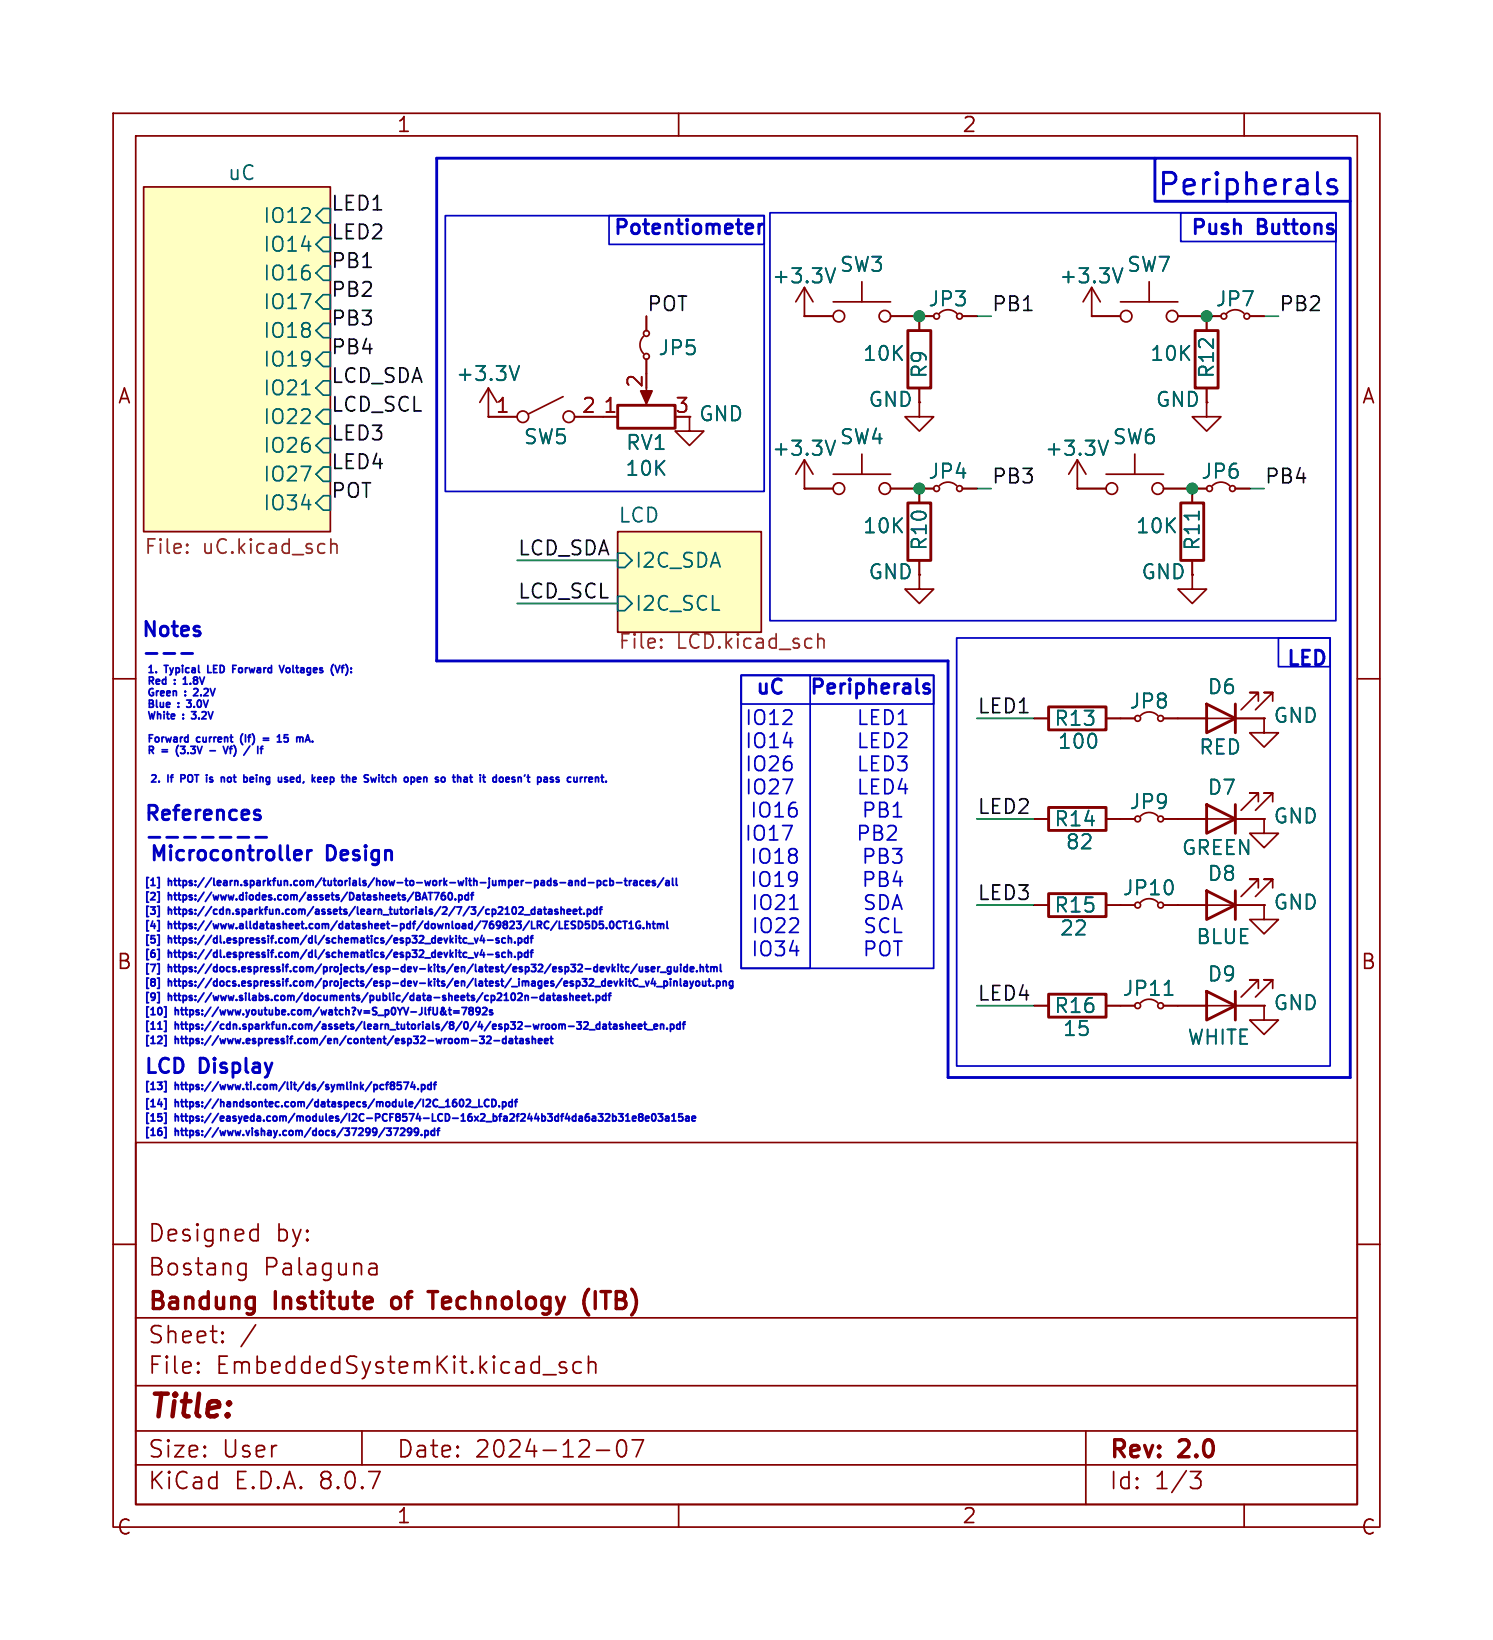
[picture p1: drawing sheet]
<svg xmlns="http://www.w3.org/2000/svg" width="132mm" height="145mm" viewBox="0 0 132 145" stroke-linecap="round" stroke-linejoin="round" font-family="sans-serif">
<g fill="none" stroke="#840000" stroke-width=".15">
<path d="M10 10h112v125h-112zM12 12h108v121h-108zM12.7 16.5h16.5v30.5h-16.5zM60 10v2M110 10v2M43.2 36.8h.1M43.2 36.8h2.5M43.2 34.3l-.8 1.3M43.2 34.3v2.5M43.2 34.3l.7 1.3M49.8 35.1l-3.1 1.5M50.8 36.8h3.8"/>
<path d="M56.9 29.7a1.08 1.08 0 0 0 0 1.6M57.1 28v1.2M57.1 31.8v1.2M57.1 34.3v1M61 36.8v1.3h1.2l-1.2 1.3-1.3-1.3h1.3M71.1 28h.1M71.1 28h2.6M71.1 25.4v2.6M71.1 25.4l-.7 1.3M71.1 25.4l.8 1.3M73.7 26.7h5M76.2 24.9v1.8"/>
<path d="M78.7 28h3.8M81.3 35.6v1.2h1.2l-1.2 1.3-1.3-1.3h1.3M81.3 35.6h.1M81.3 28v1.2M81.3 34.3v1.3M85.1 28h1.3M96.5 28h.1M96.5 28h2.6M96.5 25.4l-.7 1.3M96.5 25.4v2.6M96.5 25.4l.8 1.3M99.1 26.7h5"/>
<path d="M101.6 24.9v1.8M104.1 28h3.8M106.7 35.6v1.2h1.2l-1.2 1.3-1.3-1.3h1.3M106.7 35.6h.1M106.7 28v1.2M106.7 34.3v1.3M110.5 28h1.3M54.6 47h12.7v8.9h-12.7zM71.1 43.2h.1M71.1 43.2h2.6M71.1 40.7l-.7 1.2M71.1 40.7v2.5"/>
<path d="M71.1 40.7l.8 1.2M73.7 41.9h5M76.2 40.1v1.8M78.7 43.2h3.8M81.3 50.8v1.3h1.2l-1.2 1.3-1.3-1.3h1.3M81.3 50.8h.1M81.3 43.2v1.3M81.3 49.5v1.3M85.1 43.2h1.3M95.2 43.2h.1M95.2 43.2h2.6M95.2 40.7l-.7 1.2"/>
<path d="M95.2 40.7v2.5M95.2 40.7l.8 1.2M97.8 41.9h5.1M100.3 40.1v1.8M102.9 43.2h3.8M105.4 50.8v1.3h1.3l-1.3 1.3-1.3-1.3h1.3M105.4 50.8h.1M105.4 43.2v1.3M105.4 49.5v1.3M109.2 43.2h1.3M10 60h2M91.4 72.4h1.3"/>
<path d="M91.4 63.5h1.3M97.8 72.4h2.5M97.8 63.5h2.5M102.9 72.4h8.9M102.9 63.5h8.9M111.3 70.9v-.8h-.8h.8l-1.6 1.5M111.3 62v-.8h-.8h.8l-1.6 1.6M111.3 78.5v-.8h-.8h.8l-1.6 1.6M111.8 72.4v1.3h1.2l-1.2 1.2-1.3-1.2h1.3M111.8 72.4h.1M111.8 63.5v1.3h1.2l-1.2 1.3-1.3-1.3h1.3M111.8 63.5h.1"/>
<path d="M112.5 70.9v-.8h-.7h.7l-1.5 1.5M112.5 62v-.8h-.7h.7l-1.5 1.6M112.5 78.5v-.8h-.7h.7l-1.5 1.6M120 60h2M91.4 80h1.3M91.4 88.9h1.3M97.8 80h2.5M97.8 88.9h2.5M102.9 80h8.9M102.9 88.9h8.9M111.3 87.4v-.8h-.8h.8l-1.6 1.6M111.8 80v1.3h1.2l-1.2 1.3-1.3-1.3h1.3"/>
<path d="M111.8 80h.1M111.8 88.9v1.3h1.2l-1.2 1.3-1.3-1.3h1.3M111.8 88.9h.1M112.5 87.4v-.8h-.7h.7l-1.5 1.6M10 110h2M12 101h108v32h-108zM12 116.5h108M19.7 118.6v.1M19.7 118.6h-.1l.1 .1M19.7 117.8v.1M19.7 117.8h-.1l.1 .1M21.2 112.6l.1 .1 .4-.1"/>
<path d="M21.2 111.8l.1-.1 .4 .1M21.7 111.7v1.2a.41 .41 0 0 1-.5 .3M22.4 108.7l.4 .1M22.6 117.1l-1.3 2M22.8 108.2v1.5M22.8 109.6l-.4 .1M32.7 112.6l.1 .1 .5-.1M32.7 111.8l.1-.1 .4 .1 .1 .1v.8M33.3 112.1l-.6 .1M52 119.9v1.5M120 110h2M12 129.5h108"/>
<path d="M12 126.5h108M12 122.5h108M17.5 121.3h.1l-.1 .1M17.5 121.3v.1M17.5 120.5v.1M17.5 120.5h.1l-.1 .1M32 126.5v3M48 121.5h1.2M50 120.5l-.3-.1-.2 .2v.2l.5 .2 .1 .1-.1 .2-.1 .1-.4-.1M51.4 120.5l-.4-.1-.3 .3v.4l.1 .2 .2 .1 .4-.1M52 120.5a.37 .37 0 0 1 .7 .1v.8M52.7 128.2h1.2"/>
<path d="M54.7 127.4a.36 .36 0 0 1 .3-.1 .36 .36 0 0 1 .3 .3 .88 .88 0 0 1-.3 1.2 .38 .38 0 0 1-.4-.3 1.28 1.28 0 0 1 .1-1.1zM55.9 127.3h1l-.7 1.5M60 133v2M96 126.5v6.5M105.2 130.1h1l-.5 .6a.41 .41 0 0 1 .5 .3v.3l-.2 .2-.5 .1M110 133v2"/>
<circle cx="46.2" cy="36.8" r=".51"/>
<circle cx="50.3" cy="36.8" r=".51"/>
<circle cx="57.1" cy="29.5" r=".25"/>
<circle cx="57.1" cy="31.5" r=".25"/>
<circle cx="74.2" cy="28" r=".51"/>
<circle cx="78.2" cy="28" r=".51"/>
<circle cx="82.8" cy="28" r=".25"/>
<circle cx="84.8" cy="28" r=".25"/>
<circle cx="99.6" cy="28" r=".51"/>
<circle cx="103.6" cy="28" r=".51"/>
<circle cx="108.2" cy="28" r=".25"/>
<circle cx="110.2" cy="28" r=".25"/>
<circle cx="74.2" cy="43.2" r=".51"/>
<circle cx="78.2" cy="43.2" r=".51"/>
<circle cx="82.8" cy="43.2" r=".25"/>
<circle cx="84.8" cy="43.2" r=".25"/>
<circle cx="98.3" cy="43.2" r=".51"/>
<circle cx="102.4" cy="43.2" r=".51"/>
<circle cx="106.9" cy="43.2" r=".25"/>
<circle cx="109" cy="43.2" r=".25"/>
<circle cx="100.6" cy="72.4" r=".25"/>
<circle cx="100.6" cy="63.5" r=".25"/>
<circle cx="102.6" cy="72.4" r=".25"/>
<circle cx="102.6" cy="63.5" r=".25"/>
<circle cx="100.6" cy="88.9" r=".25"/>
<circle cx="100.6" cy="80" r=".25"/>
<circle cx="102.6" cy="80" r=".25"/>
<circle cx="102.6" cy="88.9" r=".25"/>
</g>
<path d="M34.7 114.8l-.1 .2 .1 .6M37.8 114.2h.9M38.3 114.2v1.5M51.7 115.6l.4 .7M52.1 114l-.4 .6M52.6 114.2v1.5" fill="none" stroke="#840000" stroke-width=".3"/>
<g fill="#ffffc2" stroke="#ffffc2" stroke-width=".09">
<path d="M12.7 16.5h16.5v30.5h-16.5z"/>
<path d="M54.6 47h12.7v8.9h-12.7z"/>
</g>
<g fill="none" stroke="#006464" stroke-width=".15">
<path d="M27.9 19.1l.7-.7h.6v1.3h-.6zM26.7 34.9h.7M27.9 36.8l.7-.6h.6v1.3h-.6zM27.9 39.4l.7-.6h.6v1.2h-.6zM27.9 26.7l.7-.6h.6v1.2h-.6zM27.9 29.2l.7-.6h.6v1.3h-.6zM28.6 23.5h.6v1.3h-.6l-.7-.7zM28.6 31.1h.6v1.3h-.6l-.7-.6zM28.6 33.7h.6v1.2h-.6l-.7-.6zM28.6 21h.6v1.2h-.6l-.7-.6zM45.9 32.3l-.4 1.3M73.8 39l-.4 1.2"/>
<path d="M73.8 23.7l-.4 1.3M98 39l-.5 1.2M99.2 23.7l-.4 1.3M28.6 41.3h.6v1.3h-.6l-.7-.7zM28.6 43.8h.6v1.3h-.6l-.7-.6zM54.6 48.9h.6l.7 .6-.7 .7h-.6zM54.6 52.7h.6l.7 .7-.7 .6h-.6zM106 45.2v.8M103 88h.7"/>
</g>
<path d="M16.5 48.8l.1 .1h-.1M16.5 48.8v.1M16.5 48.1v.1M16.5 48.1l.1 .1h-.1M29.2 47.6v1.3M29.2 48.2a.32 .32 0 0 1 .6 0v.7M58.5 57.2v.1M58.5 57.2h-.1l.1 .1M58.5 56.5v.1M58.5 56.5l-.1 .1h.1M72.3 56v1.3M72.3 56.6a.32 .32 0 0 1 .6 0v.7" fill="none" stroke="#725600" stroke-width=".15"/>
<g fill="none" stroke="#840000" stroke-width=".25">
<path d="M54.6 35.8h5.1v2.1h-5.1zM80.3 29.2h2v5.1h-2zM105.7 29.2h2v5.1h-2zM80.3 44.5h2v5h-2zM104.4 44.5h2v5h-2zM92.7 62.5h5.1v2h-5.1zM92.7 71.4h5.1v2h-5.1zM92.7 79h5.1v2h-5.1zM106.7 71.1l2.5 1.3-2.5 1.3zM106.7 62.2l2.5 1.3-2.5 1.3zM106.7 78.8l2.5 1.2-2.5 1.3zM109.2 62.2v2.6"/>
<path d="M109.2 71.1v2.6M109.2 78.8v2.5M92.7 87.9h5.1v2h-5.1zM106.7 87.6l2.5 1.3-2.5 1.3zM109.2 87.6v2.6"/>
</g>
<path d="M56.6 34.6h1.1l-.6 1.1z" fill="#840000" stroke="#840000" stroke-width=".15"/>
<g fill="none" stroke="#0000c2" stroke-width=".16">
<path d="M13 78.9v.9M13.1 77.6h-.1v.9M13.9 77.6h.2v.9h-.2M13.9 78.9h.2v.9h-.2M38.8 78.9l-.3 .7M39.1 79l-.1 .4 .1 .2 .3-.1-.1-.3h-.2l-.1 .1M39.7 79l-.1 .3 .2 .3 .2-.2v-.4M40.3 79.5v.1M40.6 79.2l.1-.1 .2 .2-.1 .2h-.2M40.6 79.1v.7M41.4 79.2l-.2-.1-.1 .2 .1 .2h.2M41.4 78.9v.7"/>
<path d="M41.6 79.1h.3M41.7 79v.6M51.1 77.9v.1v.3M51.7 77.6v.7M51.7 77.9h-.2l-.1 .1 .1 .3h.2M52 78h.5M52.8 77.9h.2l.1 .1v.3h-.3M52.8 77.9v.6M53.7 77.9h-.2l-.1 .1v.3h.3M53.9 77.9h.2l.1 .1v.3h-.3M53.9 77.6v.7M54.5 78h.5"/>
<path d="M55.2 77.9h.2M55.3 77.6v.6l.1 .1M55.7 77.9v.4M55.8 77.9l-.1 .1M56 77.9h.3v.4M56.3 78l-.3 .1 .1 .2h.2M56.9 77.9h-.2l-.1 .1v.3h.3M57.1 78.1l.3-.1v-.1h-.2l-.1 .1 .1 .3h.2M57.9 77.9h-.1l-.1 .1 .2 .1v.2h-.2M58.7 77.6l-.6 .8M58.9 77.9h.2l.1 .4M59.2 78l-.3 .1v.2h.3"/>
<path d="M59.5 77.6v.6l.1 .1M59.8 77.6v.6l.1 .1M13 80.1v.9M13 81.4v.9M13 82.7v.9M13 83.9v.9M13 85.2v.9M13 86.5v.9M13 87.7v1M13 89v.9M13 90.3v.9M13 91.6v.9"/>
<path d="M13 95.6v.9M13 98.4v.9M13 99.7v.9M13.1 97.1h-.1v1M13.9 80.1h.2v.9h-.2M13.9 81.4h.2v.9h-.2M13.9 82.7h.2v.9h-.2M13.9 83.9h.2v.9h-.2M13.9 85.2h.2v.9h-.2M13.9 86.5h.2v.9h-.2M13.9 87.7h.2v1h-.2M14.5 99.7h.2v.9h-.2"/>
<path d="M14.5 89h.2v.9h-.2M14.5 90.3h.2v.9h-.2M14.5 91.6h.2v.9h-.2M14.5 97.1h.2v1h-.2M14.5 98.4h.2v.9h-.2M14.7 95.6v.9h-.2M34.8 95.7l.1 .1-.1 .2 .1 .2-.1 .1M35.5 95.7h-.3l-.1 .3h.3l.1 .3h-.1h-.3M35.7 95.7h.4l-.3 .6M35.8 99.9v.1l-.4 .4h.4M36 99.9v.1l.1 .1 .3-.1M36.4 99.9v.3l-.1 .2h-.2"/>
<path d="M36.5 95.7l-.2 .4h.4M36.6 95.9v.4M36.6 99.9v.1l.2 .1 .2-.1M37 96.3h.1M37 99.9v.3l-.1 .2h-.2M37.3 95.9v.6M37.3 95.9h.1l.2 .1-.1 .3h-.2M37.6 100h.2l.1 .1-.1 .3h-.2M37.6 100v.6M38.1 95.7v.6M38.1 95.9h-.2l-.1 .1 .1 .3h.2M38.3 95.9h.3"/>
<path d="M38.4 100h-.2l-.1 .1 .1 .3h.2M38.4 99.7v.7M38.6 95.7l-.2 .1v.5M38.6 100h.3M38.7 99.8v.6M40.1 89.4h.5M40.1 89.6h.5M41.3 89.1l-.3 .6M41.5 89.2l.1 .2M41.6 89.4l-.1 .1 .1 .2 .2-.1-.1-.2M41.6 89.4h.1M41.7 97.9h.5"/>
<path d="M41.8 89.2l-.1 .2M42.1 89.2v.2l.1 .1 .2-.1M42.3 97.2v.6h.3M42.4 89.2v.4l-.1 .1h-.2M42.6 82.7l-.1 .5h.4M42.6 84l-.1 .4h.4M42.8 82.9v.5M42.8 84.2v.4M43 89.2v.2l-.4 .3h.4M43.1 83.1h.5M43.1 84.4h.5M43.2 97.3a.28 .28 0 0 0-.4 .2 .28 .28 0 0 0 .4 .3"/>
<path d="M43.5 97.2a.32 .32 0 0 1 .4 .3 .32 .32 0 0 1-.4 .3zM43.5 89.3h-.1l-.1 .1v.1h.2v.2h-.2M43.7 92h.5M44.1 83l-.2-.1v.1v.1l.2 .1v.1h-.2M44.1 84.2h-.2v.1v.1l.2 .1v.1h-.2M44.1 97.8h.1M44.4 97.4h.2l.1 .1v.3h-.3M44.4 97.4v.7M44.7 84.2h-.2l-.1 .1v.3h.3M44.7 83l-.2-.1-.1 .2v.2h.3M44.7 91.9l-.1-.1-.2 .2 .1 .2h.2M44.7 91.6v.7"/>
<path d="M44.9 83h.3v.4M44.9 82.7v.7M44.9 84v.6M44.9 84.3l.3-.1v.4M45 91.9h.3v.4M45.3 97.4h-.2l-.1 .1v.3h.3M45.3 97.2v.6M45.3 92l-.3 .1 .1 .2 .2-.1M45.5 97.4h.2M45.5 83.3v.1M45.5 84.6h.1M45.5 91.8h.3"/>
<path d="M45.6 91.6v.6l.2 .1M45.7 97.2l-.1 .1v.5M45.8 83l.2-.1 .1 .2v.2h-.3M45.8 84.2h.2l.1 .1v.3h-.3M45.8 82.9v.7M45.8 84.2v.6M46 91.9h.2v.4M46.2 92l-.3 .1 .1 .2 .2-.1M46.7 83l-.2-.1-.1 .2v.2h.3M46.7 84.2h-.2l-.1 .1v.3h.3M46.7 82.7v.7M46.7 84v.6"/>
<path d="M46.8 91.9l-.2-.1-.1 .1v.1l.3 .1v.1h-.3M46.9 82.9h.2M46.9 84.2h.2M47 82.8v.6M47.1 91.9h.2v.4M47.1 91.6v.7M47.1 84l-.1 .1v.5M47.3 80.4h-.2l-.1 .1v.3h.3M47.3 80.2v.6M47.6 80.4h.2v.4M47.6 92h.3v-.1l-.2-.1-.1 .1v.3h.3M47.8 80.6l-.3 .1 .1 .1h.2"/>
<path d="M47.9 88l.2 .1M48.1 87.8v.6M48.1 88.4h-.2M48.1 80.4h.2M48.2 80.2v.5l.1 .1M48.2 92h.3l-.1-.1-.2-.1v.1v.3h.2M48.4 88.1h.2v.3M48.5 80.4h.3v.4M48.6 88.2l-.3 .1 .1 .1h.2M48.6 91.8h.3M48.7 91.6v.6l.2 .1M48.8 80.6l-.3 .1 .1 .1h.2"/>
<path d="M48.8 88h.3M48.9 87.8v.6h.2M49.3 88.1h.2l.1 .3M49.3 80.4h-.1l-.1 .1v.1h.2v.2h-.2M49.6 88.2l-.3 .1 .1 .1h.2M49.6 80.5l.2-.1 .1 .4M49.6 80.2v.6M50.1 88.1l-.2-.1-.1 .1 .1 .1 .2 .1v.1h-.3M50.1 80.6h.4l-.1-.2h-.2l-.1 .1 .1 .3h.2M50.4 88.1h.2l.1 .3M50.4 87.8v.6M50.7 80.6h.3v-.2h-.2l-.1 .1v.3h.3"/>
<path d="M50.9 88.2h.3v-.1l-.2-.1-.1 .1 .1 .3h.2M51.2 80.4h.2M51.3 80.2v.5l.1 .1M51.5 88.2h.3v-.1l-.2-.1-.1 .1v.3h.3M51.6 80.8h.1M51.9 80.4h.2l.1 .1v.3h-.3M51.9 80.4v.6M52 88h.2M52.1 87.8v.6h.1M52.4 88.4h.1M52.7 88.1l.2-.1 .1 .1v.3h-.3M52.7 88v.7"/>
<path d="M52.8 80.4h-.2l-.1 .1v.3h.3M52.8 80.2v.6M53 90.6h.1M53 80.4h.2M53 90.3v.7M53 91h.1M53.2 80.2l-.1 .1v.5M53.3 81.5h-.3v.3l.3-.1v.3l-.1 .1-.2-.1M53.3 90.6h.3v.4M53.6 88.1l-.2-.1-.1 .1v.3h.3M53.6 87.8v.6M53.6 90.7l-.3 .1 .1 .2h.2"/>
<path d="M53.6 82v.1M53.8 88h.2M53.8 90.6h.2M53.9 87.9v.5M53.9 90.3v.6l.1 .1M54 81.5a.31 .31 0 0 1 .3 .3 .31 .31 0 0 1-.3 .3l-.1-.2zM54.2 98.5v.6M54.2 98.7h.2l.1 .1-.1 .3h-.2M54.3 90.6h.2v.4M54.5 90.7l-.3 .1 .1 .2h.2M54.7 98.5h.4l-.2 .2 .1 .1v.3h-.3M54.9 81.5a.28 .28 0 0 0-.4 .3 .28 .28 0 0 0 .4 .2"/>
<path d="M55 90.6h-.1l-.1 .1 .2 .1v.2h-.2M55.1 81.5h.3M55.3 81.5v.6M55.3 85.8l.1 .1h.2M55.3 99.1h.4M55.3 98.7l.2-.2v.6M55.3 90.6h.3v.4M55.3 90.3v.7M55.6 85.5h-.2l-.1 .1M55.6 82.1h.4M55.6 81.6l.2-.1v.6M55.9 90.8l.3-.1v-.1h-.2l-.1 .1v.3h.3"/>
<path d="M55.9 98.9l.3-.1v-.1h-.2l-.1 .1 .1 .3h.2M56.3 85.2l-.5 .9M56.4 90.8l.3-.1v-.1h-.2l-.1 .1 .1 .3h.2M56.5 85.5l.1 .4 .2-.1M56.6 81.5a.29 .29 0 0 0-.4 .3 .29 .29 0 0 0 .4 .2v-.2h-.1M56.6 98.7l-.1-.1 .1-.1 .2 .1-.1 .1M56.6 98.7l-.1 .2 .1 .2 .2-.1-.1-.3M56.6 98.7h.1M56.8 85.5v.4M56.9 82v.1M56.9 90.6h.3M57 90.3v.6l.2 .1"/>
<path d="M57.1 98.9l.3-.1-.1-.1h-.1l-.1 .1v.3h.2M57.2 81.7h.2l.1 .4M57.2 81.5v.6M57.2 91h.5M57.3 85.5h-.1l-.1 .1v.1h.2v.2h-.2M57.4 86.8l-.2 .4M57.6 85.7l.3-.1v-.1h-.2l-.1 .1v.3h.3M57.7 81.7h.2M57.7 98.5h.1a.31 .31 0 0 1 .2 .3 .31 .31 0 0 1-.3 .3l-.1-.2zM57.7 86.5l-.1 .5h.4M57.8 81.5v.5l.1 .1M57.8 90.8l.3-.1v-.1h-.2l-.1 .1 .1 .3h.2"/>
<path d="M57.9 86.8v.4M58.1 87.2h.5M58.1 81.7h.2l.1 .1M58.1 81.7v.4M58.2 85.5v.4M58.2 98.5h.4l-.2 .2 .2 .1v.3h-.1h-.3M58.3 85.5l-.1 .1M58.4 90.6v.4M58.4 90.6h.2l.1 .4M58.4 86h.5M58.4 81.8l.1-.1h.1l.1 .4M58.4 81.8v.3"/>
<path d="M58.7 86.8h.2l.1 .1-.1 .2h-.2M58.7 86.8v.6M58.9 98.7h.2v.4M59 90.9v.1M59 81.5v.5l.1 .1M59.1 98.8l-.3 .2 .1 .1h.2M59.3 86.5v.1M59.3 86.8v.4M59.3 90.6h.2l.1 .1-.1 .3h-.2M59.3 90.6v.6M59.3 85.5v.5l-.1 .1h-.2M59.3 85.5h-.2l-.1 .1 .1 .3h.2"/>
<path d="M59.4 98.7l.2-.2v.6M59.4 99.1h.4M59.6 86.8h.2l.1 .4M59.6 86.8v.4M59.6 85.5v.4l.3-.1M59.9 85.5v.4M60.1 90.6h-.2l-.1 .1 .1 .3h.2M60.1 90.3v.7M60.2 86.5v.6v.1M60.2 85.3h.1M60.2 85.5v.4M60.3 90.6h.3"/>
<path d="M60.3 98.5h-.3v.3l.3-.1v.4h-.1h-.2M60.5 86.8h.2l.1 .4M60.6 90.3l-.2 .1v.6M60.6 98.7h.3v.4M60.8 86.9l-.3 .1v.2l.3-.1M60.8 85.5h-.2l-.1 .1v.3h.3M60.8 85.3v.6M60.9 98.8l-.3 .2 .1 .1h.2M61 86.8l.2 .4M61 85.7l.3-.1v-.1h-.2l-.1 .1 .1 .3h.2M61.2 87.2l-.2 .2M61.2 98.9l.3-.1v-.1h-.2l-.1 .1v.3h.3"/>
<path d="M61.3 86.8l-.1 .4M61.5 86.8h.1h.2v.3h-.3zM61.6 85.8v.1M61.9 85.5h.3v.4M61.9 85.3v.6M62.1 86.8l.1 .3h.2M62.4 85.5h.2M62.4 86.8v.4M62.5 85.3v.5l.1 .1M62.6 86.8h.2M62.7 86.5v.6l.1 .1M62.8 85.5h.2l.1 .1"/>
<path d="M62.8 85.5v.4M63.1 87.1v.1M63.1 85.6l.1-.1h.2v.4M63.1 85.6v.3M63.4 86.8h.1l.2 .1-.1 .2h-.2M63.4 86.8v.6M63.7 85.3v.5l.1 .1M63.9 86.8h.3v.4M63.9 86.8v.4M64.8 86.8v.5l-.1 .1h-.2M64.8 86.8h-.2l-.1 .1v.2h.3M37.3 100.3v.1"/>
</g>
<g fill="none" stroke="#0000c2" stroke-width=".25">
<path d="M67.1 19.8v.9M67.5 19.8l-.3 .1-.1 .2M102.1 14h17.3v3.8h-17.3zM102.1 14h-63.5v44.4h45.2v36.9h35.6v-77.5M117.5 16.4l.6 .2 .1 .3-.1 .2h-.2h-.5M117.5 16l.2-.1 .4 .1M12.9 57.8h1M14.5 57.8h1M16.1 57.8h.9M17.9 74h1M19.5 74h.9M21 74h1"/>
<path d="M22.6 74h1M22.7 72l.3 .1v.2l-.2 .2h-.2M22.7 71.6l.3 .1M26.5 75.2h.1v.3l-.6 .1M26.6 76h-.1M27.2 75.2v.8M27.5 75.2h-.2l-.1 .2M79.9 60.5h.1h.4l.1 .8M80.5 60.8h-.5a.25 .25 0 0 0-.2 .3 .25 .25 0 0 0 .2 .2l.5-.1M81.1 60v1.1l.1 .2M82.1 60.5h-.3l-.1 .1v.2l.4 .1 .1 .2-.1 .1-.1 .1-.3-.1"/>
</g>
<g fill="none" stroke="#0000c2" stroke-width=".15">
<path d="M39.4 19.1h28.2v24.4h-28.2zM53.8 19.1h13.8v2.5h-13.8zM68.1 18.8h50v36.1h-50zM104.4 18.8h13.7v2.6h-13.7zM16.4 59.9v.6M18.4 58.8v.7h.3M20.6 59.1h.2M20.6 58.8h.3M24.7 58.8l.2 .7 .2-.7M25.6 59.1l-.2-.1-.1 .2v.2h.3M29.5 58.7l-.1 .2M29.6 58.8l.2 .7 .2-.7"/>
<path d="M30.2 59h.2M30.4 58.8l-.1 .1v.6M30.6 58.7v.1M65.5 59.7h6.1v25.9h-6.1zM65.5 59.7h17v2.5h-17zM65.5 59.7h17v25.9h-17zM84.6 56.4h33v37.9h-33zM113 56.4h4.6v2.5h-4.6zM15 62.1v.2h-.3M15.6 66.2v.4l.2 .3M16 68.8h.2M16.2 60.5h.4"/>
<path d="M16.2 68.5h-.2v.6M16.4 65.2h.2M16.5 62.5h.3M16.6 65v.6M16.6 65.6h-.2M16.9 61.9l-.2 .2h.1M16.9 63.5l.3 .1M17.3 62.9l-.2 .3h.1M17.5 61.1l-.4 .4h.4M18.5 69.1h.3M18.6 66.4h.4M18.8 68.7h-.2l-.1 .1 .1 .1 .2 .1"/>
<path d="M19.7 66l.2 .6 .3-.6M20.3 66.2h.2M20.3 65.2h.3M20.4 66.1v.5M20.4 68.8l-.2-.1-.1 .1 .1 .3h.2M20.5 65.6h.1M20.7 65.9h.1M21.5 64.9a.73 .73 0 0 0 0 .9M22.1 69.1h.3M22.1 68.7h.2l.1 .2h-.3M22.3 64.9h.1M22.7 68.5v.1"/>
<path d="M22.7 68.7v.4M23.3 65.3h.5M23.3 65.4h.5M24.5 65.6h.4M24.5 65.1l.2-.1v.6M25.1 65.5l.3 .1M25.3 68.9l.1 .1-.1 .1M25.3 68.7h.1M25.5 65h-.4v.3l.3-.1M25.7 68.9h.3l-.1-.2h-.1l-.1 .1v.3h.2M27 65.6l.2-.6 .2 .6M27.1 65.4h.3"/>
<path d="M28.7 68.7h.2v.2h-.3M28.9 69.1h-.2M29.2 69.1h.3M29.2 68.7h.3M29.2 68.7v.7M32.2 69.1h.2M32.5 68.5h-.2l-.1 .1 .1 .2h.1M34.1 69l.2 .1h.1M34.4 68.7h-.1l-.2 .1M38.5 69.1h.1M38.6 68.7l-.1 .1 .1 .1M40.1 68.5v.6"/>
<path d="M40.5 68.5v.6M41 69.1h.3M41 68.7h.3v.4M41.3 68.9h-.3M41.5 68.7h.3M41.6 68.5v.6M42.5 68.5v.1M42.8 68.5v.6M45.8 68.8l.3-.1v.4M45.8 68.7v.4M47.5 69.1h.2M47.5 68.7v.7"/>
<path d="M47.7 68.7h-.2M51.3 68.7v.4M51.5 68.7l-.2 .1M51.7 68.7v.4M51.9 68.7l-.2 .1M53.2 68.5v.6M76 73.7h.5a.34 .34 0 0 0 .3-.4 .34 .34 0 0 0-.3-.3h-.5v1.3M76.1 62.8v1.2h.6M76.1 64.8v1.3h.6M76.1 66.9v1.2h.6M76.1 68.9v1.3h.6M76.5 71.6h.5a.34 .34 0 0 0 .2-.3 .34 .34 0 0 0-.2-.4h-.5v1.3"/>
<path d="M76.5 75.7h.5a.34 .34 0 0 0 .2-.3 .34 .34 0 0 0-.2-.4h-.5v1.3M76.5 77.7h.5a.34 .34 0 0 0 .2-.3 .34 .34 0 0 0-.2-.3h-.5v1.2M77.1 63.4h.4M77.1 65.4h.4M77.1 67.5h.4M77.1 69.5h.4M77.3 79.2l-.2-.1-.4 .1a.3 .3 0 0 0-.2 .3 .3 .3 0 0 0 .3 .2 .46 .46 0 0 1 .5 .3l-.1 .3-.2 .1-.5-.1M77.3 73l.5 .1a.3 .3 0 0 1 .2 .3 .3 .3 0 0 1-.3 .2 .34 .34 0 0 1 .3 .3 .34 .34 0 0 1-.2 .4h-.5zM77.3 73.6h.4M77.7 62.8h-.6v1.2h.6M77.7 64.8h-.6v1.3h.6M77.7 66.9h-.6v1.2h.6"/>
<path d="M77.7 68.9h-.6v1.3h.6M77.8 70.9l.5 .1a.3 .3 0 0 1 .1 .3 .3 .3 0 0 1-.2 .3 .34 .34 0 0 1 .3 .3 .34 .34 0 0 1-.2 .3h-.5zM77.8 75l.5 .1a.3 .3 0 0 1 .1 .3 .3 .3 0 0 1-.2 .2 .34 .34 0 0 1 .3 .3 .34 .34 0 0 1-.2 .4h-.5zM77.8 77.1h.5a.3 .3 0 0 1 .1 .4 .3 .3 0 0 1-.2 .2 .34 .34 0 0 1 .3 .3 .34 .34 0 0 1-.2 .3h-.5zM77.8 71.6h.4M77.8 75.6h.4M77.8 77.7h.4M77.8 79.1a.67 .67 0 0 1 .7 .4 .67 .67 0 0 1-.2 .8l-.5 .1zM78.2 62.8a.67 .67 0 0 1 .8 .4 .67 .67 0 0 1-.3 .8h-.5zM78.2 64.8a.67 .67 0 0 1 .8 .4 .67 .67 0 0 1-.3 .8l-.5 .1zM78.2 66.9a.67 .67 0 0 1 .8 .4 .67 .67 0 0 1-.3 .8h-.5zM78.2 68.9a.67 .67 0 0 1 .8 .4 .67 .67 0 0 1-.3 .8l-.5 .1z"/>
<path d="M78.5 73.1l.2-.1 .4 .1a.34 .34 0 0 1 .1 .4l-.8 .8h.8M78.9 75h.8l-.4 .5a.34 .34 0 0 1 .4 .3v.3l-.1 .1-.5 .1-.2-.1M79 72.2h.7M79 71.3l.4-.4v1.3M79.3 77l-.3 .9h.8M79.4 66.9h.8l-.5 .4a.34 .34 0 0 1 .5 .3v.3l-.2 .2h-.4l-.2-.1M79.4 64h.8M79.4 63.1l.4-.3v1.2M79.4 64.9l.2-.1 .4 .1a.34 .34 0 0 1 .1 .5l-.7 .7h.8M79.6 77.5v.8M79.7 68.8l-.3 .9h.8M80 69.3v.9"/>
<path d="M76.6 83.9h.5a.34 .34 0 0 0 .2-.4 .34 .34 0 0 0-.2-.3h-.5v1.3M77.3 81.2h-.2h-.4a.3 .3 0 0 0-.1 .3 .3 .3 0 0 0 .2 .3 .46 .46 0 0 1 .5 .3l-.1 .2-.1 .1h-.5M78 83.3a.42 .42 0 0 1 .4-.1 .42 .42 0 0 1 .3 .4v.5a.42 .42 0 0 1-.5 .4 .42 .42 0 0 1-.4-.4v-.5zM78.6 81.3a.51 .51 0 0 0-.7 0 .51 .51 0 0 0-.1 .6 .48 .48 0 0 0 .2 .5 .48 .48 0 0 0 .6-.1M78.9 80.4l.4-1.3 .4 1.3M79 80h.6M79 83.2h.7M79.1 81.2v1.2h.6M79.4 83.2v1.3"/>
</g>
<path d="M86.4 28h1.2M111.8 28h1.2M45.7 49.5h8.9M45.7 53.4h8.9M86.4 43.2h1.2M110.5 43.2h1.3M86.4 72.4h5M86.4 63.5h5M86.4 80h5M86.4 88.9h5" fill="none" stroke="#009600" stroke-width=".15"/>
<g fill="#009600" stroke="#009600" stroke-width=".15">
<circle cx="105.4" cy="43.2" r=".46"/>
<circle cx="106.7" cy="28" r=".46"/>
<circle cx="81.3" cy="43.2" r=".46"/>
<circle cx="81.3" cy="28" r=".46"/>
</g>
<text font-size="2.8" fill="#840000" x="13" y="125.9">Title:</text>
<text font-size="2.7" fill="#0000c2" x="102.2" y="17.6">Peripherals</text>
<g font-size="2.1" fill="#840000">
<text x="13" y="113">Bostang</text>
<text x="13" y="110">Designed</text>
<text x="23.3" y="113">Palaguna</text>
<text x="24.4" y="110">by:</text>
<text x="13" y="119">Sheet:</text>
<text x="13" y="116.2">Bandung</text>
<text x="24.4" y="116.2">Institute</text>
<text x="35.3" y="116.2">of</text>
<text x="39.3" y="116.2">Technology</text>
<text x="53.5" y="116.2">(ITB)</text>
<text x="13" y="121.7">File:</text>
<text x="19.1" y="121.7">EmbeddedSystemKit.kicad_sch</text>
<text x="13" y="131.9">KiCad</text>
<text x="13" y="129.1">Size:</text>
<text x="19.7" y="129.1">User</text>
<text x="20.7" y="131.9">E.D.A.</text>
<text x="28.3" y="131.9">8.0.7</text>
<text x="35" y="129.1">Date:</text>
<text x="42" y="129.1">2024-12-07</text>
<text x="98" y="129.3">Rev:</text>
<text x="98" y="131.9">Id:</text>
<text x="102.1" y="131.9">1/3</text>
<text x="104.4" y="129.3">2.0</text>
</g>
<g font-size="1.8" fill="#840000">
<text x="35" y="11.9">1</text>
<text x="85" y="11.9">2</text>
<text x="10.3" y="35.9">A</text>
<text x="120.3" y="35.9">A</text>
<text x="10.3" y="85.9">B</text>
<text x="120.3" y="85.9">B</text>
<text x="10.3" y="135.9">C</text>
<text x="35" y="134.9">1</text>
<text x="85" y="134.9">2</text>
<text x="120.3" y="135.9">C</text>
</g>
<g font-size="1.8" fill="#006464">
<text x="20.1" y="16">uC</text>
<text x="23.2" y="22.5">IO14</text>
<text x="23.2" y="19.9">IO12</text>
<text x="23.2" y="25">IO16</text>
<text x="23.2" y="27.6">IO17</text>
<text x="68.2" y="25.3">+3.3V</text>
<text x="74.2" y="24.2">SW3</text>
<text x="82" y="27.3">JP3</text>
<text x="93.6" y="25.3">+3.3V</text>
<text x="99.6" y="24.2">SW7</text>
<text x="107.4" y="27.3">JP7</text>
<text x="23.2" y="32.6">IO19</text>
<text x="23.2" y="30.1">IO18</text>
<text x="23.2" y="35.2">IO21</text>
<text x="40.2" y="33.9">+3.3V</text>
<text x="58.1" y="31.6">JP5</text>
<text x="76.2" y="32.1">10K</text>
<text x="82.1" y="33.5" transform="rotate(-90 82.1 33.5)">R9</text>
<text x="101.6" y="32.1">10K</text>
<text x="107.5" y="33.5" transform="rotate(-90 107.5 33.5)">R12</text>
<text x="23.2" y="37.7">IO22</text>
<text x="23.2" y="40.3">IO26</text>
<text x="46.2" y="39.5">SW5</text>
<text x="55.3" y="40">RV1</text>
<text x="61.7" y="37.5">GND</text>
<text x="68.2" y="40.5">+3.3V</text>
<text x="74.2" y="39.5">SW4</text>
<text x="76.7" y="36.2">GND</text>
<text x="92.3" y="40.5">+3.3V</text>
<text x="98.3" y="39.5">SW6</text>
<text x="102.1" y="36.2">GND</text>
<text x="23.2" y="42.8">IO27</text>
<text x="23.2" y="45.3">IO34</text>
<text x="54.6" y="46.3">LCD</text>
<text x="55.2" y="42.3">10K</text>
<text x="76.2" y="47.4">10K</text>
<text x="82" y="42.5">JP4</text>
<text x="100.3" y="47.4">10K</text>
<text x="106.1" y="42.5">JP6</text>
<text x="56.1" y="50.4">I2C_SDA</text>
<text x="76.7" y="51.4">GND</text>
<text x="82.1" y="48.8" transform="rotate(-90 82.1 48.8)">R10</text>
<text x="100.8" y="51.4">GND</text>
<text x="106.3" y="48.8" transform="rotate(-90 106.3 48.8)">R11</text>
<text x="56.1" y="54.2">I2C_SCL</text>
<text x="93.1" y="64.4">R13</text>
<text x="99.8" y="62.9">JP8</text>
<text x="106.7" y="61.6">D6</text>
<text x="112.5" y="64.1">GND</text>
<text x="93.4" y="66.4">100</text>
<text x="99.8" y="71.7">JP9</text>
<text x="105.9" y="66.9">RED</text>
<text x="106.7" y="70.5">D7</text>
<text x="93.1" y="73.3">R14</text>
<text x="94.1" y="75.3">82</text>
<text x="104.4" y="75.8">GREEN</text>
<text x="112.5" y="73">GND</text>
<text x="93.1" y="80.9">R15</text>
<text x="93.6" y="82.9">22</text>
<text x="99.2" y="79.4">JP10</text>
<text x="105.7" y="83.7">BLUE</text>
<text x="106.7" y="78.1">D8</text>
<text x="112.5" y="80.6">GND</text>
<text x="93.1" y="89.8">R16</text>
<text x="99.2" y="88.3">JP11</text>
<text x="106.7" y="87">D9</text>
<text x="112.5" y="89.5">GND</text>
<text x="93.9" y="91.8">15</text>
<text x="104.9" y="92.6">WHITE</text>
</g>
<g font-size="1.8" fill="#0f0f0f">
<text x="29.2" y="21.3">LED2</text>
<text x="29.2" y="23.8">PB1</text>
<text x="29.2" y="18.7">LED1</text>
<text x="29.2" y="28.9">PB3</text>
<text x="29.2" y="26.3">PB2</text>
<text x="57.1" y="27.6">POT</text>
<text x="87.6" y="27.6">PB1</text>
<text x="113" y="27.6">PB2</text>
<text x="29.2" y="34">LCD_SDA</text>
<text x="29.2" y="31.4">PB4</text>
<text x="29.2" y="36.5">LCD_SCL</text>
<text x="29.2" y="39">LED3</text>
<text x="29.2" y="41.6">LED4</text>
<text x="29.2" y="44.1">POT</text>
<text x="87.6" y="42.8">PB3</text>
<text x="111.8" y="42.8">PB4</text>
<text x="45.7" y="49.2">LCD_SDA</text>
<text x="45.7" y="53">LCD_SCL</text>
<text x="86.4" y="63.2">LED1</text>
<text x="86.4" y="72.1">LED2</text>
<text x="86.4" y="79.7">LED3</text>
<text x="86.4" y="88.6">LED4</text>
</g>
<g font-size="1.8" fill="#0000c2">
<text x="54.1" y="21.1">Potentiometer</text>
<text x="105.1" y="21.1">Push</text>
<text x="111.2" y="21.1">Buttons</text>
<text x="12.4" y="56.7">Notes</text>
<text x="113.6" y="59.2">LED</text>
<text x="65.8" y="64.3">IO12 LED1</text>
<text x="66.7" y="61.7">uC Peripherals</text>
<text x="65.8" y="66.4">IO14 LED2</text>
<text x="65.8" y="68.4">IO26 LED3</text>
<text x="65.8" y="70.5">IO27 LED4</text>
<text x="12.7" y="72.9">References</text>
<text x="12.7" y="75">-------</text>
<text x="13.1" y="76.5">Microcontroller</text>
<text x="28.9" y="76.5">Design</text>
<text x="65.8" y="74.5">IO17 PB2</text>
<text x="66.2" y="72.5">IO16 PB1</text>
<text x="66.2" y="76.6">IO18 PB3</text>
<text x="66.2" y="78.6">IO19 PB4</text>
<text x="66.3" y="80.7">IO21 SDA</text>
<text x="66.4" y="82.7">IO22 SCL</text>
<text x="66.3" y="84.8">IO34 POT</text>
<text x="12.6" y="95.3">LCD</text>
<text x="17.6" y="95.3">Display</text>
</g>
<g font-size="1.8" fill="#a90000">
<text x="56.9" y="34.4" transform="rotate(-90 56.9 34.4)">2</text>
<text x="43.7" y="36.6">1</text>
<text x="51.4" y="36.6">2</text>
<text x="53.3" y="36.6">1</text>
<text x="59.6" y="36.6">3</text>
</g>
<g font-size="1.8" fill="#725600">
<text x="12.7" y="49.3">File:</text>
<text x="17.9" y="49.3">uC.kicad_sch</text>
<text x="54.6" y="57.7">File:</text>
<text x="59.8" y="57.7">LCD.kicad_sch</text>
</g>
<g font-size=".9" fill="#0000c2">
<text x="13" y="59.7">1.</text>
<text x="14.7" y="59.7">Typical</text>
<text x="18.8" y="59.7">LED</text>
<text x="21.3" y="59.7">Forward</text>
<text x="25.9" y="59.7">Voltages</text>
<text x="30.7" y="59.7">(Vf):</text>
<text x="13" y="60.7">Red</text>
<text x="13" y="61.8">Green</text>
<text x="13" y="62.8">Blue</text>
<text x="13" y="63.8">White</text>
<text x="13" y="65.9">Forward</text>
<text x="15.5" y="60.7">:</text>
<text x="15.9" y="62.8">:</text>
<text x="16.3" y="63.8">:</text>
<text x="16.5" y="61.8">:</text>
<text x="16.6" y="60.7">1.8V</text>
<text x="17" y="62.8">3.0V</text>
<text x="17.4" y="63.8">3.2V</text>
<text x="17.5" y="65.9">current</text>
<text x="17.6" y="61.8">2.2V</text>
<text x="21.7" y="65.9">(If)</text>
<text x="25.6" y="65.9">15</text>
<text x="27.6" y="65.9">mA.</text>
<text x="13" y="66.9">R</text>
<text x="13.2" y="69.4">2.</text>
<text x="14.4" y="66.9">=</text>
<text x="14.9" y="69.4">If</text>
<text x="16" y="66.9">(3.3V</text>
<text x="16.4" y="69.4">POT</text>
<text x="19" y="69.4">is</text>
<text x="20.6" y="69.4">not</text>
<text x="20.9" y="66.9">Vf)</text>
<text x="23" y="69.4">being</text>
<text x="23" y="66.9">/</text>
<text x="26.3" y="69.4">used,</text>
<text x="29.7" y="69.4">keep</text>
<text x="32.7" y="69.4">the</text>
<text x="35" y="69.4">Switch</text>
<text x="38.8" y="69.4">open</text>
<text x="41.9" y="69.4">so</text>
<text x="43.8" y="69.4">that</text>
<text x="46.5" y="69.4">it</text>
<text x="48" y="69.4">doesn't</text>
<text x="52.2" y="69.4">pass</text>
<text x="12.7" y="78.6">[1]</text>
<text x="12.7" y="82.4">[4]</text>
<text x="12.7" y="79.8">[2]</text>
<text x="12.7" y="83.6">[5]</text>
<text x="12.7" y="81.1">[3]</text>
<text x="15" y="78.6">https://learn.sparkfun.com/tutorials/how-to-work-with-jumper-pads-and-pcb-traces/all</text>
<text x="15" y="82.4">https://www.alldatasheet.com/datasheet-pdf/download/769823/LRC/LESD5D5.0CT1G.html</text>
<text x="15" y="79.8">https://www.diodes.com/assets/Datasheets/BAT760.pdf</text>
<text x="15" y="83.6">https://dl.espressif.com/dl/schematics/esp32_devkitc_v4-sch.pdf</text>
<text x="15" y="81.1">https://cdn.sparkfun.com/assets/learn_tutorials/2/7/3/cp2102_datasheet.pdf</text>
<text x="12.7" y="86.2">[7]</text>
<text x="12.7" y="87.4">[8]</text>
<text x="12.7" y="88.7">[9]</text>
<text x="12.7" y="84.9">[6]</text>
<text x="12.7" y="90">[10]</text>
<text x="15" y="86.2">https://docs.espressif.com/projects/esp-dev-kits/en/latest/esp32/esp32-devkitc/user_guide.html</text>
<text x="15" y="87.4">https://docs.espressif.com/projects/esp-dev-kits/en/latest/_images/esp32_devkitC_v4_pinlayout.png</text>
<text x="15" y="88.7">https://www.silabs.com/documents/public/data-sheets/cp2102n-datasheet.pdf</text>
<text x="15" y="84.9">https://dl.espressif.com/dl/schematics/esp32_devkitc_v4-sch.pdf</text>
<text x="15.6" y="90">https://www.youtube.com/watch?v=S_p0YV-JlfU&amp;t=7892s</text>
<text x="12.7" y="92.5">[12]</text>
<text x="12.7" y="91.3">[11]</text>
<text x="15.6" y="92.5">https://www.espressif.com/en/content/esp32-wroom-32-datasheet</text>
<text x="15.6" y="91.3">https://cdn.sparkfun.com/assets/learn_tutorials/8/0/4/esp32-wroom-32_datasheet_en.pdf</text>
<text x="12.7" y="100.7">[16]</text>
<text x="12.7" y="98.1">[14]</text>
<text x="12.7" y="96.6">[13]</text>
<text x="12.7" y="99.4">[15]</text>
<text x="15.6" y="100.7">https://www.vishay.com/docs/37299/37299.pdf</text>
<text x="15.6" y="98.1">https://handsontec.com/dataspecs/module/I2C_1602_LCD.pdf</text>
<text x="15.6" y="96.6">https://www.ti.com/lit/ds/symlink/pcf8574.pdf</text>
<text x="15.6" y="99.4">https://easyeda.com/modules/I2C-PCF8574-LCD-16x2_bfa2f244b3df4da6a32b31e8e03a15ae</text>
</g>
</svg>
